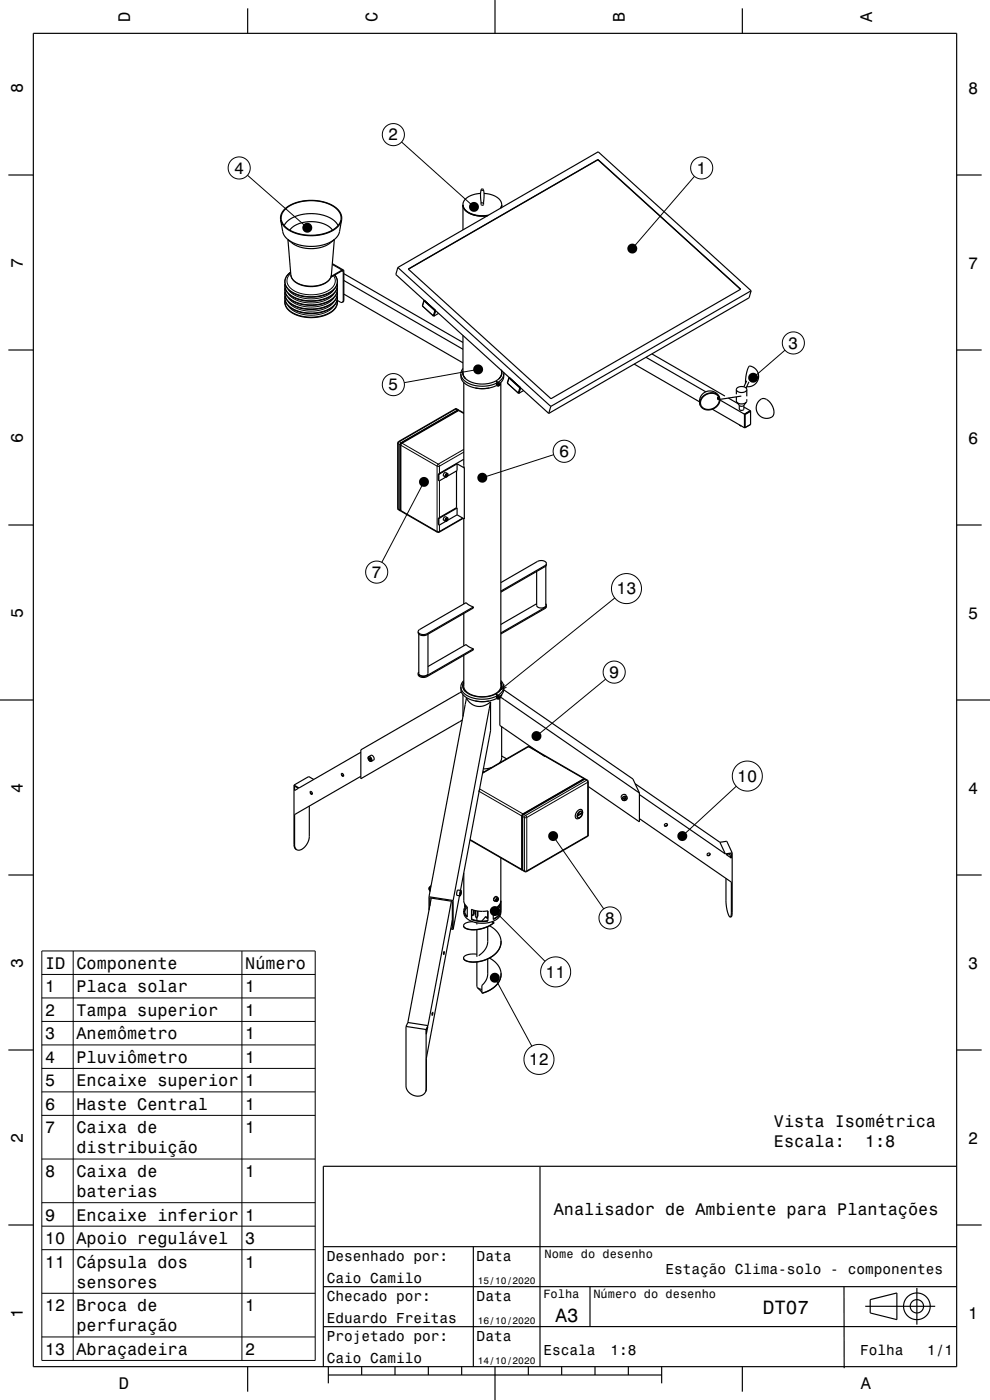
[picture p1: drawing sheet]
<svg xmlns="http://www.w3.org/2000/svg" width="297mm" height="420mm" viewBox="0 0 297 420" stroke-linecap="round" stroke-linejoin="round" font-family="sans-serif">
<g fill="none" stroke="#000" stroke-width=".35">
<path d="M10 10h277v400h-277zM74.3 2.5v7.5M148.5 0v10M222.7 2.5v7.5M2.5 52.5h7.5M144.2 58l-1.3 .2a4.2 4.2 0 0 0-4 3.2M145.2 58l2.4 .5a3.6 3.6 0 0 1 2.9 2.9M179.4 47.9l42.7 38.9M179.4 47.9l-56.9 32.9M179.4 47.9h.1M287 52.5h7.5M84.2 66l.8 4.1 1.3 1.7"/>
<path d="M85.3 67.7l1.2-1.5 1.9-1.2 2.4-.7 2.5-.2 2.7 .2 2.4 .8 1.9 1.1 1.1 1.5M85.5 62.8l1.9-1.3 2.8-1 2.9-.3 3 .2 2.6 .8 2.2 1.4 1.2 1.6 .2 1.7-.4 1.1-.8 1-1.2 1-1.6 .7-3.7 .8-3.9-.2-3.5-1.1-1.3-.9-1-1.1-.4-1-.1-1.1 .3-1.2zM86.3 71.8l1.3 .9 1.6 .6 3.8 .6 2-.1 2.1-.4 1.9-.7 1.4-.9M86.3 71.8l1.5 1.3 1.5 .7 1.7 .6 2.2 .2 2.3-.2 1.8-.5 1.4-.8 1.7-1.3M86.4 71.9l.9 10.6a4.5 4.5 0 0 0 4.4 3.3 7.1 7.1 0 0 0 7.4-2.3l.3-1 .9-10.6M86.9 69l1-1 1.5-.8 1.5-.5 2.2-.2 2 .1 2 .5 1.5 .8 1.1 1.1M99.7 79.1l3.3 1.9M102.5 65.9l-.9 1.8-1.9 1.6-2.7 1-3.4 .4-3.4-.3-3-1.1-2-1.4-.7-1-.3-.9M102.5 65.9v-1.1l-.5-1.1-.7-.9-1.2-1-3-1.2-3.9-.5-3.6 .5-3 1.2-1.2 1-.8 .9-.4 1.1v1.2M102.5 65.9l-.8 4-.5 1-.8 .9M138.9 61.5a4.5 4.5 0 0 0 4.5 3.3l2.9-.1h-3.2a4.3 4.3 0 0 1-4.2-3.2zM138.9 61.4a4.5 4.5 0 0 0 4.7 3.3l3-.2"/>
<path d="M138.9 61.4v7.6M144.3 60.7v.7l.3 .2 .4-.1 .1-.8M144.3 60.7l.3 .2 .5-.2M144.3 60.7l-.1-2.4a1.49 1.49 0 0 1 .5-1.6l.3 .2 .2 1.2-.1 2.6M150.5 61.5l-.2 .9M150.5 61.4l-.3 1M150.5 61.4v.9M85.5 90.1a4.3 4.3 0 0 0 3.6 4.5l2 .5 2.4 .2 2.3-.2 2.2-.7a4.2 4.2 0 0 0 3.2-4.3l1.1 .6h.4M85.5 85.2a4.3 4.3 0 0 0 3.6 4.5l2 .5 2.4 .2 2.3-.2 2.2-.7a4.2 4.2 0 0 0 3.2-4.3M85.5 86.4a4.3 4.3 0 0 0 3.6 4.5l2.2 .6 2.4 .1 2.1-.2 2.2-.7a4.2 4.2 0 0 0 3.2-4.3M85.5 87.6a4.3 4.3 0 0 0 3.6 4.5l2.2 .6 2.4 .1 2.4-.2 1.9-.6a4.2 4.2 0 0 0 3.2-4.4M85.5 88.8a4.3 4.3 0 0 0 3.6 4.6l2.2 .5 2.4 .2 2.1-.3 2.2-.6a4.2 4.2 0 0 0 3.2-4.4"/>
<path d="M87.2 81.7a3.4 3.4 0 0 0-1.7 3.2 3.4 3.4 0 0 0 2.2 2.9l2.4 1 2.6 .4 2.9-.2 2.6-.8a3.7 3.7 0 0 0 2.7-5l-.5-.7M99.3 83.2l3.3-2 .3 .1 .1 8.8-.3 .6M103 81l.1 9-.4 .7M103 81l-3.7 1.9M103.1 82.1l35.8 20.6M103.1 84.1l35.8 20.7M103.1 88.2l35.8 20.7M119.4 80.2l60.1-34.7 45.8 41.7M119.4 80.2l-.7 2.1 45.9 41.7M119.4 80.2l45.8 41.7M122.5 80.7l56.9-32.8 42.8 38.9-56.9 32.8zM126.7 91.8h.1"/>
<path d="M126.7 91.8l3.3 3M127.2 90.1l3.4 3.1M127.2 90.1v.2M127.2 90.1l-.5 1.7M130 94.7v.1M130 94.8h.2M130.6 93.2h-.2M130.6 93.2l-.4 1.6M130.6 93.2h.1M131.6 94l-1.4 .8M225.3 87.2l-.6 2.1-60.1 34.7M225.3 87.2l-60.1 34.7"/>
<path d="M2.5 105h7.5M138.3 112.2a4.6 4.6 0 0 0 4.3 3.5l2 .2 1.7-.1 2.9-1M138.3 112.2v.7a4.5 4.5 0 0 0 4.2 3.5M138.9 111.3a2.27 2.27 0 0 0 .8 2.3M138.9 110.6l-.5 .8-.1 .8M138.9 100.6v11.5l.2 .8 .6 .8M139.1 114.7v24.9l.2 .8M139.7 113.6a8.8 8.8 0 0 0 9.1 .6M142.5 116.4l2 .2 2.3-.2M142.5 116.4l2.2 .2 2.1-.2M148.8 114.2l.4 .6M148.8 114.3l.4 .5"/>
<path d="M148.9 114.2l.4 .6M148.9 114.2l-.1 .1M149 115.7l-2.2 .7M149 114.9h.1M149 114.9v.8M149 115.7h.1M149 114.9l.5 .4v.6M149 115.7l.5 .2M149.1 115.3h.3v.4zM149.2 114.8h.1M149.2 114.8l.6 .5v.3l-.3 .3M149.3 114.8l.5 .3v.6"/>
<path d="M149.3 115.3l.2 .2M149.5 114.6h.1M149.5 114.6l.6 .6-.3 .5M149.8 115.7h.1M150.2 114.7v91.1M150.4 110.9a2.54 2.54 0 0 1-1.5 3.3M150.5 111.2l-.1 1.4-.8 1.1M151.1 111.7v.5M151.1 112.2a3.2 3.2 0 0 1-1.8 2.6M151.1 112.2v.7a2.79 2.79 0 0 1-1.1 2.1M152.2 115h.1M152.2 114.9v.1"/>
<path d="M152.2 115l3.3 3M152.7 113.3v.1M152.7 113.3l-.5 1.6M152.7 113.2v.1M152.7 113.2h.1M155.5 117.9v.1M155.5 118h.1M155.6 118h.1M155.9 116.4l.2-.1-.5 1.7M157.1 117.2l-1.5 .8M190.3 109.2l19.6 11.3M193.8 107.2l17.9 10.3"/>
<path d="M195.6 106.2l21.9 12.6M211 119a2.71 2.71 0 0 1 2.7-1 2.71 2.71 0 0 1 2.1 1.9 3.1 3.1 0 0 1-2.2 2.7 3.1 3.1 0 0 1-3.3-1l-.1-1.2zM215.8 119.1a3.2 3.2 0 0 1-1.8 3.5 3.2 3.2 0 0 1-3.9-.9M215.8 119.1a3.2 3.2 0 0 0-3.9-.9 3.2 3.2 0 0 0-1.8 3.5M215.8 119.1a3.1 3.1 0 0 0-4.1-1.5 3.1 3.1 0 0 0-1.6 4.1M218.5 119.4l2.9 1.7M220.9 116.9a1.81 1.81 0 0 1 3.1 0M220.9 116.9a1.8 1.8 0 0 0 3.1 0M220.9 119.1l.1 1.6M220.9 116.9v1.4M222.4 118.8l-6.9 1.1-.2-.3 .1-.5M223.7 115l.3-3.1a2.55 2.55 0 0 1 1-2.1 3.1 3.1 0 0 1 2.5 3.6 3.1 3.1 0 0 1-3.5 2.6"/>
<path d="M224 114.2l-.8 1.8M224 119.8l-.1 .9M224 116.9v2M224.7 114.5l-.9 1.9M287 105h7.5M137.1 139.1l-5.2 3-.2 .5v1.6M137.1 139.1v2.1l-2.9 1.7M137.1 139.1l2.2 1.3M137.6 123v.2l-.3-.1-17.1 10-.1 19.9 .2 .2M137.6 123l-17.3 9.8-.2 .4v20M137.6 123l-1.1-.3-17.1 9.9-.1 19.9 .8 .7M139.1 137.8l-7.4 4.2-.2 .5v1.4l.2 .3"/>
<path d="M139.1 123.9l-1.5-.7-17 9.8-.3 .6v19.7l11.2 6.4 7.5-4.2M165.2 121.9l-.6 2.1M213.7 122.8l9.7 5.5M216 120l7.4 4.3M221 120.7l.7 .4 .7 .1 1-.2 .5-.3M221 120.7l.8 1 .6 .2 .7-.2 .8-1M221.8 121.6v1.1a.79 .79 0 0 0 1.4 0v-1.1M221.9 127.5l.5 .3M223.2 122.1l1.9 1.1M223.4 124.3v4M223.4 128.3v.1M223.4 124.3h.1"/>
<path d="M223.4 124.3l.2 .1M223.5 128.3l-.1 .1M223.6 128.2l-.1 .1M225.1 123.2l-1.7 1.1M225.1 123.2h.1M225.1 127.3l.1 .1M225.1 123.2l.1 .1M225.2 123.3l-.1 .2M225.2 127.4l-1.7 .9M225.2 123.3v4.1M227.8 120.1a2.12 2.12 0 0 1 3.4 .9 3 3 0 0 1 .3 4.1 3.1 3.1 0 0 1-4-.9 3.1 3.1 0 0 1 .3-4.1zM2.5 157.5h7.5"/>
<path d="M120.1 153.2l.2 .1M133.3 141.9l.3-.2 .6 .4a.71 .71 0 0 1-.6 1l-.6-.4zM133.3 155.2l.3-.2 .6 .3a.71 .71 0 0 1-.6 1.1l-.6-.4zM133.7 156.4l-2 1.1M133.7 143.2l-2 1M133.7 142.6v.3M133.7 155.9v.2M133.7 142.9h.1M133.7 142.8l.3 .1M133.7 156.1v.1M133.7 156l.3 .2M133.7 142.6h.1"/>
<path d="M133.7 142.9h.3M133.7 155.9h.1M133.7 156.2h.3M133.9 142.4v.1M133.9 155.7h.1M133.9 142.5l-.2 .2M133.9 155.7l-.2 .2M133.9 155.7l.3 .2M133.9 142.5l.3 .1M133.9 142.5h.1M134 155.6l-.3 .3M134 142.9h.1"/>
<path d="M134 155.6h.1M134 155.6h.2M134 156.2h.1M134.2 142.3l-.5 .3M134.2 142.3h.1M134.2 142.6l-.2 .3M134.2 155.6h.1M134.2 155.9l-.2 .3M134.2 142.3v.3M134.2 155.6v.3M134.2 142.6h.1M134.2 155.9h.1"/>
<path d="M137 152.3l-5.4 3.2-.1 1.7 .2 .3M137 152.3l.1 .1M137 141.3v11M137.1 152.4l-5.2 3-.2 .5v1.6M137.1 152.4v2M137.1 154.4l-2.9 1.7M139.1 155.6v25.6M139.3 140.4v15.3l-2.2-1.3M287 157.5h7.5M163.7 169.8v11.8a1.58 1.58 0 0 1-2.7 0v-10.2M163.9 169.1v.5l-.4 .4-13.3 7.6M163.9 169.1a1.84 1.84 0 0 0-2.6-.7l-11.1 6.4"/>
<path d="M163.9 169.1l-.4 .6-13.3 7.6M125.6 190.2v11.8a1.58 1.58 0 0 0 2.8 0v-11.7M139.1 184.1v9.7M139.1 196.6v9.2M142 182.1v.3l-13.9 8-1.5 .2a1.08 1.08 0 0 1-1.1-1.1M142 182.1l-13.9 8-1.5 .2a1.14 1.14 0 0 1-1.1-.8M142 182.1l-1.3-.6-.9-.7-13.9 8-.4 .7M142 194.6v.3l-13.9 8.1-1.5 .2a1.09 1.09 0 0 1-1.1-1.2M142 194.6l-1.3-.5-.9-.7-11.4 6.6M142 194.6l-13.9 8.1-1.5 .2a1.13 1.13 0 0 1-1.1-.9M161 181.1l-10.8 6.2M163.7 181.2l.2 .4"/>
<path d="M163.9 181.6v.6l-.4 .4-13.3 7.6M163.9 181.6l-.4 .7-13.3 7.6M0 210h10M125.6 201.6l-.1 .4M138.3 206.1a4.6 4.6 0 0 0 4.3 3.5l3.5 .1 1.6-.4 1.5-.6M138.3 206.1v.7a4.5 4.5 0 0 0 4.2 3.5M138.4 207.6l-30.2 17.4v8.6l30.5-17.5M138.9 208.4v6.6M139.1 204.6a2.2 2.2 0 0 0 .6 2.9M139.1 204.2l-.6 .9-.2 1M139.1 204.8a2.19 2.19 0 0 0 .6 2.8M139.7 207.5a8.8 8.8 0 0 0 9.1 .6"/>
<path d="M142.5 210.3l2 .2 2.3-.2M142.5 210.3l1.9 .2 2.4-.2M147.2 210.6l-.5 .3a4.4 4.4 0 0 1-6.8-1.4l-11.2 59.5M147.2 210.6l-11.3 59.6M147.2 210.6v8.6l-9.1 47.9M148.8 208.1l.4 .6M148.8 208.2l.4 .5M148.9 208.1l.4 .6M148.9 208.1l-.1 .1M149 209.6v-.8l.5 .4v.6M149 209.6l-2.2 .7M149 209.6h.1"/>
<path d="M149 209.6l.5 .2M149.1 209.2h.3v.4zM149.2 208.7h.1M149.2 208.7l.6 .5v.3l-.3 .3M149.3 208.7l.5 .3v.6M149.3 209.2l.2 .2M149.5 208.5h.1M149.5 208.5l.6 .6-.3 .5M149.8 209.6h.1M149.9 209.5v8.1l13.6 9.4M150.1 209.1l41.7 28.8M150.2 204.6a2.49 2.49 0 0 1-1.3 3.5"/>
<path d="M150.2 204.2l.7 .9 .2 1M150.2 204.8a2.18 2.18 0 0 1-.6 2.8M150.5 218v9.5l-.7 1.4M150.5 208.4l-.1 .4-.4 .2M151.1 206.9l38.8 26.8 1.9 4.2M151.1 206.1a3.2 3.2 0 0 1-1.8 2.6M151.1 206.1v.7a2.78 2.78 0 0 1-1.1 2.1M287 210h10M88.2 235.5v18.1l.2 .8 .6 .5M88.4 235.8l1.1 .7-1.1 .7zM93.1 237.4a.51 .51 0 0 1 .5 .4 .51 .51 0 0 1-.1 .5l-.4-.4zM93.2 237.4l.1 .6 .4 .3"/>
<path d="M94.1 233.8l-1.5-.8-4.4 2.5M102.5 232a.51 .51 0 0 1 .5 .3 .51 .51 0 0 1-.1 .6l-.5-.4zM102.6 232l.1 .6 .4 .2M108.2 232.9l-19.8 11.5v9.3l.2 .7 .4 .5M108.2 225.7l-18.5 10.7-1.5-.9M110.5 227l.8-.4a.93 .93 0 0 1 .8 1.4l-.7 .4a.95 .95 0 0 1-.9-1.4zM110.7 227.4v.3M110.7 227.7l.3 .4M110.7 227.4h.1M111 228.1h.1M111 227.4h-.3M111 227.4h.1"/>
<path d="M111 227.4l.2 .3M111.1 227.5l-.4 .2M111.1 227.5h.1M111.1 227.5l.1 .2M111.2 228l-.2 .1M111.2 227.7h.1M111.2 227.7v.3M111.2 228h.1M111.2 227.9l-.2 .2M144.8 231.8l13.8-7.9 16.8 9.7M144.9 231.3l.3 .2M147.4 230.3l-2.4 .4"/>
<path d="M150.5 226.8l1.5 .9M175.4 233.6l-18.7 10.7-.2 .5 .1 16.2M175.4 233.6l.1 .1M175.5 233.8l-.3-.1-18.5 10.7-.1 16.4 .2 .2M176.5 236l15.3 10.6v-8.7M187 239.8h.1M187 239.4v.4M187 239.5h.1M187 239.8l.4 .1M187 239.4h.1M187.1 239.5l.2 .1M187.3 239.6l.1 .3"/>
<path d="M187.3 239.6h.1M187.6 239.4l-.3 .2M187.6 239.4l.1 .3M187.6 239.3v.1M187.6 239.4h.1M187.7 239.7l-.3 .2M187.7 239.3l-.3-.1-.4 .2M187.7 239.3h.1M187.7 239.3v.4M187.7 239.7h.1M190.5 235.1l25.5 17.6M191.8 238.4l25.8 17.8"/>
<path d="M92.8 241.8v9.1a4.1 4.1 0 0 1-3.5 4.1l-.3-.1M141 252l15.6 9M150.2 257.4v16.4a4.2 4.2 0 0 1-4.2 3.1h-2.3a4.4 4.4 0 0 1-4.6-3.1v-.5M157 244.5l18.4-10.7 1 .4v16.6l-18.7 10.8-.9-.6v-16.1zM173.6 243.8a.59 .59 0 0 1 .9-.2 .59 .59 0 0 1 0 .9 .76 .76 0 0 1-1.2 .6v-.6zM174.6 243.9l-1.4 .8M174.7 243.7l-1.4 .9M174.7 244l-1.5 .8M174.8 243.9a.64 .64 0 0 0-.6-.6 .64 .64 0 0 0-.7 .5 .91 .91 0 0 0-.4 .9 .91 .91 0 0 0 .6 .8l.2-.1M174.8 243.9l-.2 .8-.7 .7M174.8 243.9a.86 .86 0 0 0-.6-1.1 .86 .86 0 0 0-1.1 .6l-.3 .7a.87 .87 0 0 0-.2 1 .87 .87 0 0 0 1 .5l.3-.2M191.8 245.6l27.6 19v9.3l-.3 1.2"/>
<path d="M200.2 247.2l-.3 .5-.6-.1M213 256.1l-.3 .5-.6-.1M216 252.7l1.6 3.5M216 252.7l2-.3 1.7 3.5M217.8 256.3l1.6-.2v1.3zM218.8 256.2l.6 1.2M219.7 255.9v18l-.2 1-.4 .2M219.7 255.9l-2.1 .3M2.5 262.5h7.5M128.7 269v4.1M128.7 269l7.2 1.2M128.8 267h.1"/>
<path d="M128.9 271.8v-2.4l6.8 1v8.1l-.4-.1M129 266l-.2 1M129 266l-.3 .5 .1 .5M129 266l.1 .1M129 267.4h.1M129 266.6v.8M129 266.6l.1 .1M129 266.2v1.2M129 266.2v.4M129.2 265.8l-.2 .4M129.2 265.8h.1M129.3 265.7l-.1 .1"/>
<path d="M129.4 269.4l-7 37.3M135.2 278.7l.7 .1M135.4 270.4l-7 37.3M135.7 276.1l-7.8 41.4M135.9 270.2v8.6M137.3 267l1 .2-.2 1.5-1.1-.2zM137.8 268.7l-1.9 10.1M138.1 268v.3M138.1 268.3h.1M138.1 268h.1M138.1 267.9h.2M138.2 267.6l-.1 .4"/>
<path d="M138.2 268.3h-.1M138.2 267.6h.1M138.2 268.3h.1M138.3 267.6h.1M138.3 267.6h-.1M138.3 267.6v.3M138.3 267.9l-.1 .4M139.1 261.9v8.5l.3 .8 .8 .9v3l-.8-.9-.3-.9M139.4 272.3l-.3 1M139.4 271.2v1.1M139.7 272.3a1.99 1.99 0 0 0 .5 2.6M139.7 271.6v.7"/>
<path d="M139.7 272.3h-.3M140.2 272.2l-.8 1.3M141.4 272.8l2.3 .6 2.7-.1v3l-2.7 .1-2.3-.5zM141.5 275.7l2.3 .6 2.6-.1M141.5 272.8v2.9M141.5 275.7l-.1 .2M141.5 274.1l.2 .6M141.8 276.5a2.44 2.44 0 0 0-2.7 1.2M142.1 274.3l-.4 .4M142.1 274.3h.1M142.2 274.2h.1M142.2 274.2l-.5 .5"/>
<path d="M142.2 273.1v1.1M142.6 273.2v1.4l.3 .8M143.1 275.3v.9M143.1 276.8v.5M143.1 278.9v8.1M143.2 274.9l-.3 .5M143.3 274.9h.1M143.3 274.9l-.4 .5M143.3 273.3v1.6M143.7 276.9l-.1 .1M145.6 275.1l-1.1 1.2M145.6 275.1l.2-.1 .6 .4"/>
<path d="M145.6 275.1l.8 .6M146.3 278v4.5a5.3 5.3 0 0 1-2.7 4.2M146.3 273.3v2.1M146.9 277.7a5 5 0 0 1 2.7 7.3 9 9 0 0 1-10.2 3l-.3-.6M147.6 276.5l.4 .4M147.8 276.5l.4 .3M148 276.9a8.6 8.6 0 0 1-8.7 1.3l-.2-.5M148.2 270.2l.3 .1M148.2 270.3h.3M148.2 276.8a8.6 8.6 0 0 1-8.9 1.5l-.2-.6M148.2 276.8l-.2 .1M148.4 269.2l.3-.2 .7 .3a.71 .71 0 0 1-.6 1.1l-.6-.4z"/>
<path d="M148.9 270.2h.1M148.9 269.9v.3M148.9 270.1l.2 .1M148.9 270.2h.2M148.9 269.9h.1M149 269l.1 .2zM149 269a.87 .87 0 0 0-.8 1.3M149.1 269.7v.1M149.1 269.8l-.2 .2M149.1 269.8l.2 .1M149.1 269.8h.1M149.1 269.6l-.2 .3"/>
<path d="M149.1 270.2h.1M149.1 269.6h.1M149.1 269.6h.2M149.2 272.1l.8 1.4M149.3 269.9l-.2 .3M149.3 269.6h.1M149.3 269.6v.3M149.3 269.9h.1M149.6 271.7l.2 .3M149.8 271.5v.9l-.4-.5M150 273.2a2.84 2.84 0 0 1-2 2.5M150 271.2v2"/>
<path d="M150.2 270.2a3.1 3.1 0 0 1-2.2 2.6v3.1a3.2 3.2 0 0 0 2.2-2.6l-.2-.1M156.6 261l.2 .1M217.8 263.5v7l.3 2.4a3.1 3.1 0 0 0 1 2.2M287 262.5h7.5M133.1 285.7l-.1 .4M133.2 285.5l-.1 .9zM143.1 286.3a4 4 0 0 0-4 .8v.3M143.1 288.6v7.3l.2 .4M143.3 296.3l1.3 .5M143.3 296.3l1.3 1.3M146.3 287.7v4.5a4.7 4.7 0 0 1-1.7 3.4v2.3M146.9 287.4a5 5 0 0 1 2.7 7.3 8.3 8.3 0 0 1-5 3.2"/>
<path d="M150.3 282.3a6.7 6.7 0 0 1-5.9 6.1 5.3 5.3 0 0 1-5.2-.6l-.1-.4M150.3 292a6.5 6.5 0 0 1-5.7 5.9M2.5 315h7.5M121.8 307.9v17.9a3.3 3.3 0 0 0 2.3 2.9 3.3 3.3 0 0 0 3.6-1.1M121.8 307.9l6 1M122.4 306.7l6 1M122.4 306.7l-.6 1.2M127.8 308.9v17.9l-.1 .8M127.9 308.9l.4-.9-.4 2.3M128.4 307.7l-.6 1.2M129.7 303.9l-.1 .4M129.8 303.7l-.1 .9z"/>
<path d="M287 315h7.5M127.9 326.6l-.2 1M162 350v60M287 349.9h-190v60.1M2.5 367.5h7.5M97 374h190M142 374v36M287 367.5h7.5M97 398h65M97 386h190M162 398h125M177 386v12"/>
<path d="M253.2 386l.1 24.4M259.6 391.9h21M261.1 389.9l8-2v8l-8-2zM275.1 386.4v11M74.3 410v7.5M98.5 412.5h100M98.5 410v5M108.5 410v2.5M118.5 410v2.5M128.5 410v2.5M138.5 410v2.5M148.5 410v10"/>
<path d="M158.5 410v2.5M168.5 410v2.5M178.5 410v2.5M188.5 410v2.5M198.5 410v5M222.7 410v7.5"/>
<circle cx="187.3" cy="239.3" r=".89"/>
<circle cx="199.7" cy="247.5" r=".45"/>
<circle cx="212.5" cy="256.3" r=".45"/>
<circle cx="275.1" cy="391.9" r="4"/>
<circle cx="275.1" cy="391.9" r="2"/>
</g>
<g fill="none" stroke="#000" stroke-width=".3">
<path d="M74.2 52.6l18 15.7M120.5 42.6l21.7 19.5M144.4 56.9l.2 .2 .4-.2M208.3 52.9l-18.6 21.7M99.7 79.3l2.9 1.7M85.5 85.2a4.5 4.5 0 0 0 3.9 4.4l2.8 .6 2.7-.1 2.8-.6 2-1.1a3.3 3.3 0 0 0 1.4-3.2M85.5 86.5a4.5 4.5 0 0 0 3.9 4.3l2.8 .6h2.7l2.8-.7 2.1-1.2a3.2 3.2 0 0 0 1.3-3M85.5 87.7a4.5 4.5 0 0 0 3.9 4.4l2.8 .5h3l2.7-.8 1.9-1.1a3.2 3.2 0 0 0 1.3-3M85.5 88.9a4.5 4.5 0 0 0 3.9 4.4l2.6 .5h2.9l2.8-.7 2.1-1.2a3.2 3.2 0 0 0 1.3-3M85.5 90.1a4.5 4.5 0 0 0 3.9 4.4l2.6 .6 2.9-.1 2.8-.6 2.1-1.2a3.2 3.2 0 0 0 1.3-3.1M86.5 86.9l1.1 1.1 1.4 .8 1.9 .6 2.2 .3 2.3-.2 2-.6 1.6-.8 1.2-1.2M86.5 88.1l1.1 1.1 1.6 .9 2 .6 2.2 .2 2.2-.2 2-.6 1.6-.9 1-1.1"/>
<path d="M86.5 89.3l1.1 1.2 1.6 .9 2 .5 2.2 .2 2.2-.2 2-.6 1.6-.9 1-1.1M86.5 90.5l1.1 1.2 1.6 .9 1.7 .5 2.2 .2 2.5-.2 2-.6 1.4-.8 1.2-1.2M86.5 91.8l1.1 1.1 1.4 .8 1.9 .6 2.2 .3 2.3-.2 2-.6 1.6-.8 1.2-1.2M87.2 81.7l-1.3 1.3a3.4 3.4 0 0 0 2.1 4.8l3 1 3.3 .2 3-.6 2.4-1.3a3 3 0 0 0 .7-4.6M87.2 82a3 3 0 0 0 1 5.2l2.5 1 2.7 .2 2.7-.3 2.4-.9a3 3 0 0 0 1.6-4.5M99.4 82.5a5 5 0 0 1-5.1 3.3l-3.4-.3a4.3 4.3 0 0 1-3.6-3M102.6 81.2l.4 .2M103.1 90l-.1 .1M127.2 90.3l3.2 2.9-.4 1.5-3.2-2.9zM127.2 90.1l3.4 3.1-.5 1.6M138.9 111.9l.2 .9 .6 .9M143.4 110.8l-22.1 4"/>
<path d="M148.8 114.3h.1M149.1 114.7h.1M149.5 115l-.2 .1M149.8 114.8l-.2 .1M150.5 111.9l-.2 1-.7 .8M152.7 113.4l3.2 3-.4 1.5-3.3-2.9zM152.7 113.2l3.4 3.1-.5 1.7M215.3 119.3l.1 .5zM215.4 119.1l.1 .8M235.5 105.1l-9.6 8.2M119.3 132.9l.2 .2M119.5 133.1l.5 .3"/>
<path d="M119.5 133.1v19.6M119.6 132.5h.2M119.8 132.5l-.3 .6M119.8 132.5l.5 .3M120.1 133.4l.2 .1M120.3 133.6l10.8 6.3M120.3 132.9l.2 .1M120.6 133l10.9 6.2M131.1 139.9h.7M131.1 139.9v19.5M131.5 139.2l-.4 .7M131.5 139.2l.3 .7"/>
<path d="M131.8 139.9v2.1M136.5 122.7h.3M136.8 122.7l.5 .3M136.8 122.7l-17 9.8M137 122.7h-.2M137.3 123.1l.2 .1M137.6 123.2l1.5 .9M139.1 135.6l-7.3 4.3M139.1 134.8l-7.6 4.4M166.1 136.4l-21.4 6.9M221.9 127.5l.4 .2M223.6 124.4l1.5-.9v3.8l-1.5 .9z"/>
<path d="M225.1 123.2l-1.7 1.1v4.1M119.3 152.5l.2 .2M119.5 152.7l.1 .2M119.5 152.7l.5 .3M120.1 153l.2 .1M120.3 153.2l10.8 6.2M127.2 144.6l-12.7 24.1M131.1 159.4h.7M131.1 159.4l.1 .3M131.5 142.5l.2 .1M131.5 157.2l.2 .1M131.5 143.9l.2 .1"/>
<path d="M131.5 155.8l.2 .1M131.7 142l.2 .1M131.7 155.3l.2 .1M131.8 159.4l-.1 .3M131.8 144.2v11.1M131.8 157.5v1.9M133.8 142.2l.2-.1a.52 .52 0 0 1 .3 .7 .52 .52 0 0 1-.7 .2zM133.8 155.5l.2-.1a.52 .52 0 0 1 .3 .6 .52 .52 0 0 1-.7 .3zM134.2 142.1a.72 .72 0 0 0-.6 1M134.2 155.3a.72 .72 0 0 0-.6 1.1M138.8 155.4l-7 4M163.5 169.7v.3"/>
<path d="M184.4 179.4l-34.3 27.6M128.1 190.1v.3M163.5 182.3v.3M128.1 202.7v.3M139.1 205.8a4.3 4.3 0 0 0 4.4 3.1l2.2 .1a4.4 4.4 0 0 0 4.5-3.2M139.1 204.9l-.1 .3M149 208.4v.1M149.5 208.9l-.2 .1M149.8 208.7l-.2 .1M150.2 204.9l.2 .3M151.3 205.4l-1.2 1.6 1.9-.8M181.7 203.7l-20.8 17.1"/>
<path d="M110.5 227.1a.76 .76 0 0 1 .9 .4 .76 .76 0 0 1-.2 .9 1 1 0 0 1-.7-1.3zM110.6 227a.93 .93 0 0 1 .8 1.4M143.5 237.3l13 7.5M143.9 236.7l13 7.5M158.3 224h.3M158.6 224l-13.8 8M158.6 224l16.6 9.6M158.8 224h-.2M175.2 233.7l.2 .1M175.4 233.8l.6 .3M176 234.1l.3 .6M176 234.1l-18.3 10.5"/>
<path d="M176.2 234.1h-.2M176.3 234.7l-18.3 10.6M176.3 234.7v16M176.5 234.5l-.2 .2M186.9 239.1a.68 .68 0 0 1 .9-.2 .68 .68 0 0 1 .3 .9 .68 .68 0 0 1-.8 .4l-.6-.3zM188.1 239.2a.84 .84 0 0 0-1-.3 .84 .84 0 0 0-.5 1M220.9 235.9l-16.2 14.9M88.2 253.4l.2 .1M141 251.9l15.5 8.9M156.6 244.7l.2 .1M156.8 244.9l.5 .4M156.9 244.3l.2 .1"/>
<path d="M157.1 244.3l.6 .3M157.3 245.3h.7M157.3 245.3v16M157.7 244.6l.3 .7M157.7 244.6l-.4 .7M158 245.3v16M165.9 250.8l15.2 21.9M176.3 250.7l-.1 .2M176.3 250.7l-18.3 10.6M176.5 250.5l-.2 .2M138.2 267.1l-.2 .8v.8M138.3 267.2v.7l-.2 .8-.1-.6z"/>
<path d="M142 273v1.4M142.1 273v1.3l.1-1.2M142.6 273.2v1.5M143.1 273.3v1.7M143.2 273.3l.1 1.6M143.3 273.3v1.6M143.3 274.9l-.1 .1M148.4 273.3l15.1 15.1M148.9 269.6l.3-.2a.51 .51 0 0 1 .2 .7 .51 .51 0 0 1-.7 .1zM149.4 269.3a.72 .72 0 0 0-.6 1.1M156.6 260.8l.2 .1M156.8 261l.5 .3"/>
<path d="M157.3 261.3h.7M157.3 261.3l.1 .2M158 261.3l-.1 .2M219.7 273.7l-.3 .1M12.5 285.3h82.1v122.8h-82.1zM12.5 292.3h82.1M12.5 299.4h82.1M22 285.3v122.8M72.6 285.3v122.8M148.4 293.3l11.2 20.6M12.5 306.4h82.1M12.5 313.5h82.1"/>
<path d="M12.5 320.5h82.1M12.5 327.6h82.1M12.5 334.6h82.1M127.9 326.6l-.1 .1M12.5 347.7h82.1M12.5 360.8h82.1M12.5 367.9h82.1M12.5 374.9h82.1M12.5 388h82.1M12.5 401.1h82.1"/>
<circle cx="71.8" cy="50.4" r="3.3"/>
<circle cx="118" cy="40.4" r="3.3"/>
<circle cx="210.5" cy="50.4" r="3.3"/>
<circle cx="118" cy="115.4" r="3.3"/>
<circle cx="238" cy="102.9" r="3.3"/>
<circle cx="169.3" cy="135.4" r="3.3"/>
<circle cx="113" cy="171.6" r="3.3"/>
<circle cx="187.9" cy="176.6" r="4.5"/>
<circle cx="184.3" cy="201.6" r="3.3"/>
<circle cx="224.2" cy="232.8" r="4.5"/>
<circle cx="183" cy="275.4" r="3.3"/>
<circle cx="166.7" cy="291.6" r="4.5"/>
<circle cx="161.7" cy="317.8" r="4.5"/>
</g>
<g fill="#000">
<circle cx="92.2" cy="68.3" r="1.5"/>
<circle cx="142.2" cy="62.1" r="1.5"/>
<circle cx="189.7" cy="74.6" r="1.5"/>
<circle cx="143.4" cy="110.8" r="1.5"/>
<circle cx="225.9" cy="113.3" r="1.5"/>
<circle cx="127.2" cy="144.6" r="1.5"/>
<circle cx="144.7" cy="143.3" r="1.5"/>
<circle cx="160.9" cy="220.8" r="1.5"/>
<circle cx="165.9" cy="250.8" r="1.5"/>
<circle cx="204.7" cy="250.8" r="1.5"/>
<circle cx="148.4" cy="273.3" r="1.5"/>
<circle cx="148.4" cy="293.3" r="1.5"/>
</g>
<g font-size="5.8">
<text x="228.9" y="394.3">DT07</text>
<text x="166.7" y="396.6">A3</text>
</g>
<g font-size="5">
<text x="39" y="6.5" transform="rotate(-90 39 6.5)">D</text>
<text x="113.2" y="6.5" transform="rotate(-90 113.2 6.5)">C</text>
<text x="187.4" y="6.5" transform="rotate(-90 187.4 6.5)">B</text>
<text x="261.6" y="6.5" transform="rotate(-90 261.6 6.5)">A</text>
<text x="6.8" y="27.8" transform="rotate(-90 6.8 27.8)">8</text>
<text x="290.5" y="28.1">8</text>
<text x="116.5" y="42.1">2</text>
<text x="70.2" y="52.1">4</text>
<text x="209" y="52.1">1</text>
<text x="6.8" y="80.3" transform="rotate(-90 6.8 80.3)">7</text>
<text x="290.5" y="80.6">7</text>
<text x="236.5" y="104.6">3</text>
<text x="116.5" y="117.1">5</text>
<text x="6.8" y="132.8" transform="rotate(-90 6.8 132.8)">6</text>
<text x="167.7" y="137.1">6</text>
<text x="290.5" y="133.1">6</text>
<text x="111.5" y="173.4">7</text>
<text x="184.9" y="178.3">13</text>
<text x="6.8" y="185.3" transform="rotate(-90 6.8 185.3)">5</text>
<text x="290.5" y="185.6">5</text>
<text x="182.7" y="203.4">9</text>
<text x="6.8" y="237.8" transform="rotate(-90 6.8 237.8)">4</text>
<text x="221.2" y="234.6">10</text>
<text x="290.5" y="238.1">4</text>
<text x="181.5" y="277.1">8</text>
<text x="6.8" y="290.3" transform="rotate(-90 6.8 290.3)">3</text>
<text x="13.5" y="290.6">ID</text>
<text x="23" y="290.6">Componente</text>
<text x="73.6" y="290.6">Número</text>
<text x="163.7" y="293.3">11</text>
<text x="290.5" y="290.6">3</text>
<text x="13.5" y="297.7">1</text>
<text x="23" y="297.7">Placa solar</text>
<text x="73.6" y="297.7">1</text>
<text x="13.5" y="304.7">2</text>
<text x="23" y="304.7">Tampa superior</text>
<text x="73.6" y="304.7">1</text>
<text x="13.5" y="311.8">3</text>
<text x="23" y="311.8">Anemômetro</text>
<text x="73.6" y="311.8">1</text>
<text x="13.5" y="318.8">4</text>
<text x="23" y="318.8">Pluviômetro</text>
<text x="73.6" y="318.8">1</text>
<text x="158.7" y="319.6">12</text>
<text x="13.5" y="325.9">5</text>
<text x="23" y="325.9">Encaixe superior</text>
<text x="73.6" y="325.9">1</text>
<text x="13.5" y="332.9">6</text>
<text x="23" y="332.9">Haste Central</text>
<text x="73.6" y="332.9">1</text>
<text x="13.5" y="340">7</text>
<text x="23" y="340">Caixa de</text>
<text x="73.6" y="340">1</text>
<text x="232.2" y="338.2">Vista Isométrica</text>
<text x="6.8" y="342.8" transform="rotate(-90 6.8 342.8)">2</text>
<text x="23" y="346">distribuição</text>
<text x="232.2" y="344.2">Escala:</text>
<text x="259.5" y="344.2">1:8</text>
<text x="290.5" y="343.1">2</text>
<text x="13.5" y="353.1">8</text>
<text x="23" y="353.1">Caixa de</text>
<text x="73.6" y="353.1">1</text>
<text x="23" y="359.1">baterias</text>
<text x="166.1" y="364.4">Analisador de Ambiente para Plantações</text>
<text x="13.5" y="366.2">9</text>
<text x="23" y="366.2">Encaixe inferior</text>
<text x="73.6" y="366.2">1</text>
<text x="13.5" y="373.2">10</text>
<text x="23" y="373.2">Apoio regulável</text>
<text x="73.6" y="373.2">3</text>
<text x="13.5" y="380.3">11</text>
<text x="23" y="380.3">Cápsula dos</text>
<text x="73.6" y="380.3">1</text>
<text x="23" y="386.3">sensores</text>
<text x="6.8" y="395.3" transform="rotate(-90 6.8 395.3)">1</text>
<text x="13.5" y="393.4">12</text>
<text x="23" y="393.4">Broca de</text>
<text x="73.6" y="393.4">1</text>
<text x="290.5" y="395.6">1</text>
<text x="23" y="399.4">perfuração</text>
<text x="13.5" y="406.4">13</text>
<text x="23" y="406.4">Abraçadeira</text>
<text x="73.6" y="406.4">2</text>
<text x="35.7" y="416.8">D</text>
<text x="258.3" y="416.8">A</text>
</g>
<g font-size="4.3">
<text x="98" y="378.2">Desenhado por:</text>
<text x="143" y="378.2">Data</text>
<text x="199.7" y="382.2">Estação Clima-solo - componentes</text>
<text x="98" y="385">Caio Camilo</text>
<text x="98" y="390.2">Checado por:</text>
<text x="143" y="390.2">Data</text>
<text x="98" y="397">Eduardo Freitas</text>
<text x="98" y="402.2">Projetado por:</text>
<text x="143" y="402.2">Data</text>
<text x="163" y="406.6">Escala</text>
<text x="183.2" y="406.6">1:8</text>
<text x="258" y="406.6">Folha</text>
<text x="278.2" y="406.6">1/1</text>
<text x="98" y="409">Caio Camilo</text>
</g>
<g font-size="3.6">
<text x="163.4" y="377.4">Nome do desenho</text>
<text x="163" y="389.5">Folha</text>
<text x="178" y="389.5">Número do desenho</text>
</g>
<g font-size="2.9">
<text x="143.3" y="385.3">15/10/2020</text>
<text x="143.3" y="397.3">16/10/2020</text>
<text x="143.3" y="409.3">14/10/2020</text>
</g>
</svg>
